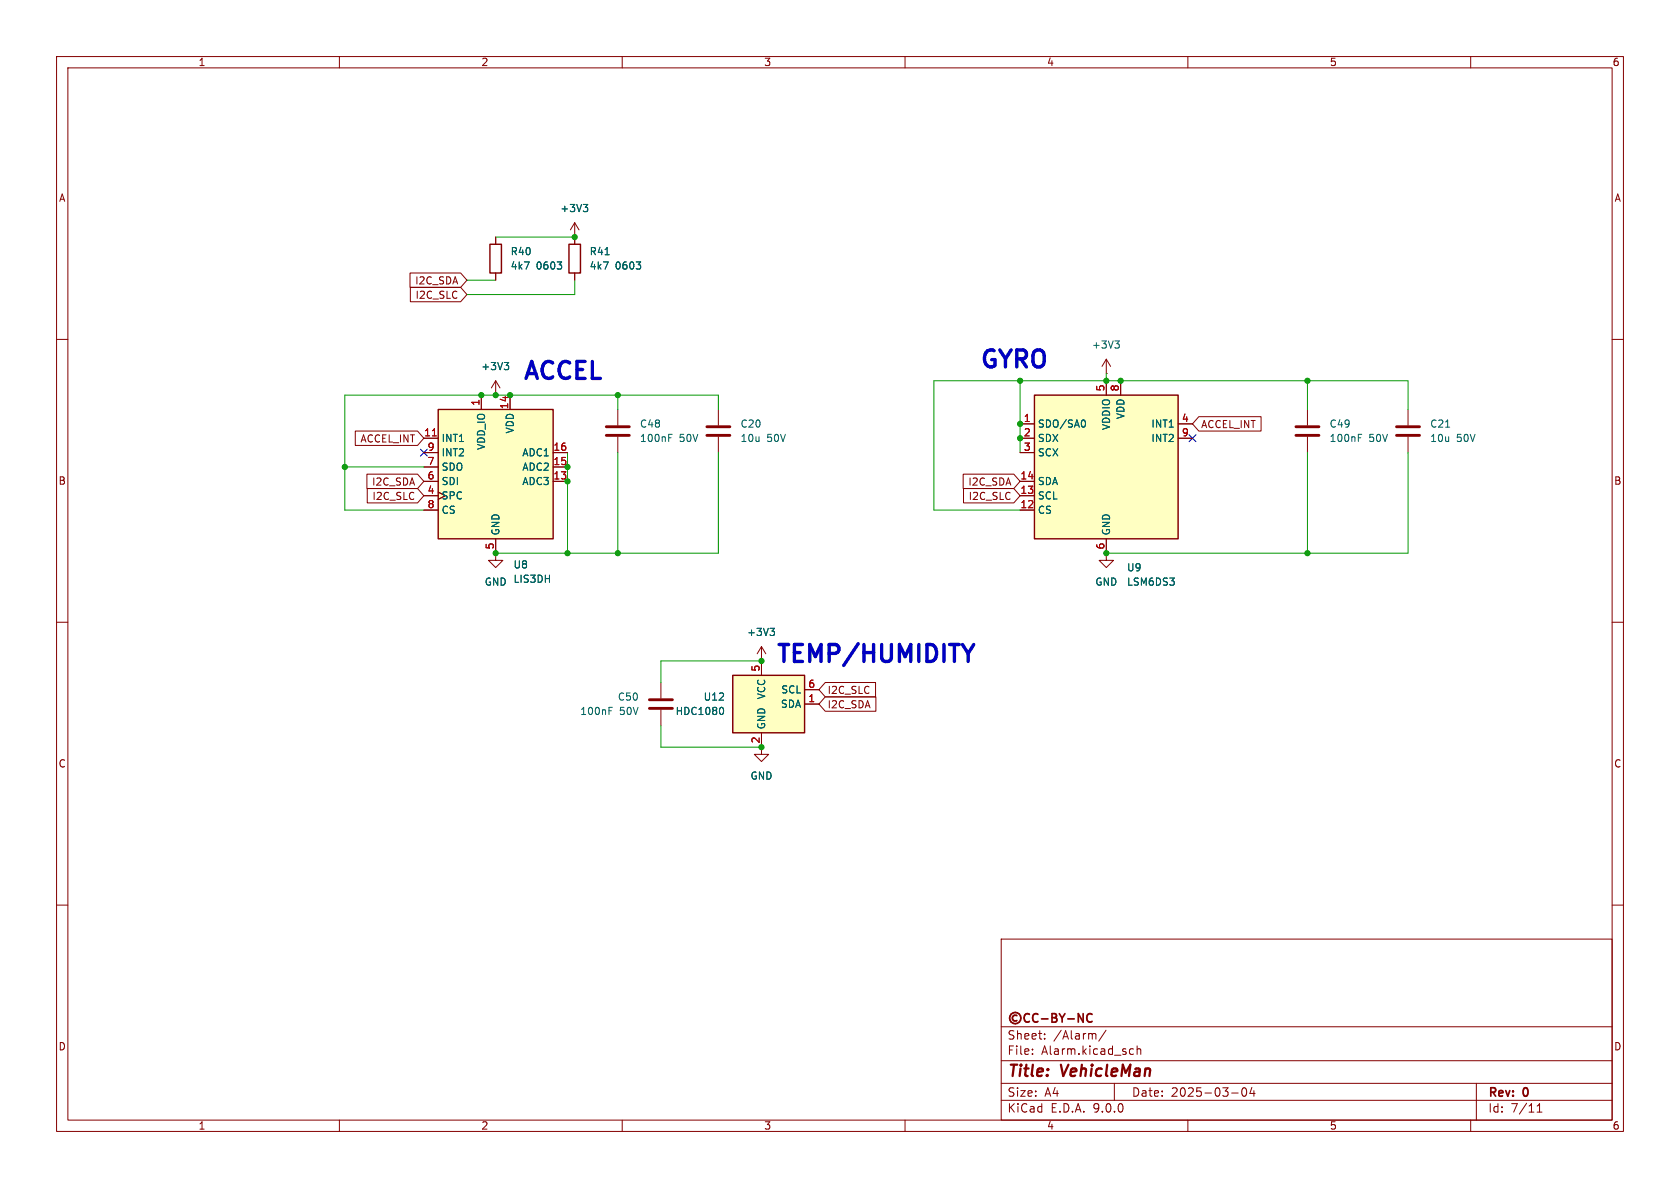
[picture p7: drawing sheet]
<svg xmlns="http://www.w3.org/2000/svg" width="297mm" height="210mm" viewBox="0 0 297 210" stroke-linecap="round" stroke-linejoin="round" font-family="sans-serif">
<g fill="none" stroke="#840000" stroke-width=".18">
<path d="M10 10h277v190h-277zM12 12h273v186h-273zM60 10v2M110 10v2M160 10v2M210 10v2M260 10v2M87.6 41.9v1.3M87.6 48.3v1.2M101.6 41.9v1.3M101.6 48.3v1.2M10 60h2"/>
<path d="M87.6 69.9h.1M87.6 67.3l-.7 1.3M87.6 67.3l.8 1.3M87.6 67.3v2.6M195.6 66h.1M195.6 63.5l-.8 1.3M195.6 63.5l.7 1.3M195.6 63.5v2.5M231.1 72.4v2.8M231.1 77.2v2.8M285 60h2M195.6 97.8v1.3h1.2l-1.2 1.2-1.3-1.2h1.3"/>
<path d="M195.6 97.8h.1M10 110h2M285 110h2M10 160h2M177 166h108v32h-108zM285 160h2M60 198v2M110 198v2M160 198v2M177 194.5h108M177 191.5h108M177 187.5h108"/>
<path d="M177 181.5h108M182.5 186.3v.1M182.5 185.5v.1M184.7 183.6v.1M184.7 182.8v.1M193.5 182.7l.2 .2v.8M195.5 182.1l-1.3 2M197 191.5v3M200 185.4l.4 .1M200.4 186.3l-.4 .1M201 185.5l.2-.1 .4 .1 .1 .9M201 184.9v1.5"/>
<path d="M210 198v2M217.7 193.2h1.2M219.7 192.4l.2-.1a.81 .81 0 0 1 .6 .6 .81 .81 0 0 1-.3 .8l-.2 .1a.81 .81 0 0 1-.3-1.4zM221.3 192.2l-.3 1.1h.9M221.7 192.8v1M260 198v2M261 191.5v6.5M271.7 196.6h.9M271.7 195.5l.5-.4v1.5"/>
</g>
<g fill="none" stroke="#840000" stroke-width=".3">
<path d="M179.8 179.5a.52 .52 0 0 0-.8 .5 .52 .52 0 0 0 .8 .4M182 179.3a.6 .6 0 0 0-.8 0 .6 .6 0 0 0-.1 .7 .56 .56 0 0 0 .2 .6 .56 .56 0 0 0 .7-.1M183.5 179.3a.6 .6 0 0 0-.8 0 .6 .6 0 0 0-.1 .7 .56 .56 0 0 0 .2 .6 .56 .56 0 0 0 .7-.1M186 179.2h.5l.2 .1 .1 .3-.3 .3a.4 .4 0 0 1 .4 .4 .4 .4 0 0 1-.3 .4h-.6zM186 179.9h.5M187.3 179.2l.5 .8M187.8 180v.7M188.3 179.2l-.5 .8M191.5 179.2v1.5l-.9-1.5v1.5M193.1 179.3a.6 .6 0 0 0-.8 0 .6 .6 0 0 0-.2 .7 .56 .56 0 0 0 .3 .6 .56 .56 0 0 0 .7-.1M184.1 180.1h1.2M188.8 180.1h1.1"/>
<circle cx="179.5" cy="180" r="1"/>
</g>
<path d="M98.5 46.3h.8l-.4 .5M99.2 46.9v.5M107 45h.7M112.5 46.3h.8l-.5 .5M113.2 46.9v.5M89.1 64.1h.8l-.4 .5M89.7 64.6l.2 .2v.3l-.2 .2M197.1 60.3h.8l-.4 .5M197.6 60.8l.3 .2v.3l-.3 .2M240.1 77.4h.5M240.1 76.8h.6" fill="none" stroke="#006464" stroke-width=".18"/>
<path d="M86.6 43.2h2v5.1h-2zM100.6 43.2h2v5.1h-2z" fill="none" stroke="#840000" stroke-width=".25"/>
<path d="M229.1 75.4h4.1M229.1 77h4.1" fill="none" stroke="#840000" stroke-width=".51"/>
<path d="M182.9 69.9h25.4v25.4h-25.4z" fill="#ffffc2"/>
<path d="M182.9 69.9h25.4v25.4h-25.4z" fill="none" stroke="#840000" stroke-width=".25"/>
<g fill="none" stroke="#840000" stroke-width=".18">
<path d="M101.6 39.4l-.8 1.2M101.6 39.4l.8 1.2M101.6 39.4v2.5M101.6 41.9h.1M180.3 74.9h2.6M180.3 77.5h2.6M195.6 67.3v2.6M198.1 67.3v2.6M208.3 74.9h2.5M208.3 77.5h2.5M248.9 72.4v2.8M248.9 77.2v2.8"/>
<path d="M180.3 80h2.6M180.3 85.1h2.6M180.3 87.6h2.6M180.3 90.2h2.6M195.6 95.3v2.5"/>
</g>
<path d="M103.1 36.1h.8l-.4 .5M103.7 36.6l.2 .3v.3l-.2 .2M191.6 74.2a.79 .79 0 0 1 0 1.3M255.6 75.5h.7" fill="none" stroke="#006464" stroke-width=".18"/>
<path d="M246.9 75.4h4.1M246.9 77h4.1" fill="none" stroke="#840000" stroke-width=".51"/>
<path d="M77.5 72.4h20.3v22.9h-20.3z" fill="#ffffc2"/>
<path d="M77.5 72.4h20.3v22.9h-20.3z" fill="none" stroke="#840000" stroke-width=".25"/>
<g fill="none" stroke="#840000" stroke-width=".18">
<path d="M74.9 77.5h2.6M85.1 69.9v2.5M90.2 69.9v2.5M109.2 72.4v2.8M109.2 77.2v2.8M127 72.4v2.8M127 77.2v2.8M74.9 80h2.6M74.9 82.6h2.6M74.9 85.1h2.6M74.9 87.6h2.6M74.9 90.2h2.6"/>
<path d="M87.6 97.8v1.3h1.3l-1.3 1.2-1.2-1.2h1.2M87.6 97.8h.1M87.6 95.3v2.5M97.8 80h2.5M97.8 82.6h2.5M97.8 85.1h2.5M134.6 116.8h.1M134.6 114.3l-.7 1.3M134.6 114.3l.8 1.3M134.6 114.3v2.5M116.8 120.7v2.7M116.8 125.5v2.8"/>
</g>
<path d="M76.4 77.1h.8" fill="none" stroke="#a90000" stroke-width=".18"/>
<path d="M107.2 75.4h4.1M107.2 77h4.1M125 75.4h4M125 77h4M114.8 123.7h4.1M114.8 125.2h4.1" fill="none" stroke="#840000" stroke-width=".51"/>
<path d="M118.2 77.4h.4M118.2 76.8h.6M136.1 111.1h.8l-.4 .5M136.7 111.6l.2 .2v.3l-.2 .2M107.7 125.6h.4M107.7 125h.6" fill="none" stroke="#006464" stroke-width=".18"/>
<path d="M129.5 119.4h12.7v10.1h-12.7z" fill="#ffffc2"/>
<path d="M129.5 119.4h12.7v10.1h-12.7z" fill="none" stroke="#840000" stroke-width=".25"/>
<g fill="none" stroke="#840000" stroke-width=".18">
<path d="M72.5 48.3h8.9l1.1 1.2-1.1 1.3h-8.9zM72.5 50.8h8.9l1.1 1.3-1.1 1.2h-8.9zM87.6 41.9v1.3M87.6 48.3v1.2M101.6 41.9h.1M101.6 41.9v1.3M101.6 48.3v1.2M62.8 76.2h11l1.1 1.3-1.1 1.2h-11zM74.9 77.5h2.6M85.1 69.9v2.5M87.6 69.9h.1M90.2 69.9v2.5"/>
<path d="M180.3 74.9h2.6M180.3 77.5h2.6M195.6 67.3v2.6M198.1 67.3v2.6M208.3 74.9h2.5M208.3 77.5h2.5M211.9 73.7h11v2.5h-11l-1.1-1.3zM64.9 83.8h8.9l1.1 1.3-1.1 1.3h-8.9zM64.9 86.4h8.9l1.1 1.2-1.1 1.3h-8.9zM74.9 80h2.6M74.9 85.1h2.6M74.9 87.6h2.6"/>
<path d="M74.9 90.2h2.6M74.9 82.6h2.6M87.6 97.8h.1M87.6 95.3v2.5M97.8 80h2.5M97.8 85.1h2.5M97.8 82.6h2.5M170.3 83.8h8.9l1.1 1.3-1.1 1.3h-8.9zM170.3 86.4h8.9l1.1 1.2-1.1 1.3h-8.9zM180.3 80h2.6M180.3 85.1h2.6M180.3 87.6h2.6"/>
<path d="M180.3 90.2h2.6M195.6 97.8h.1M195.6 95.3v2.5M134.6 116.8h.1M134.6 116.8v2.6M134.6 129.5v3.9h1.3l-1.3 1.2-1.3-1.2h1.3M142.2 121.9h2.6M142.2 124.5h2.6M145.9 123.2h8.9v2.5h-8.9l-1.1-1.2zM145.9 120.6h8.9v2.6h-8.9l-1.1-1.3z"/>
</g>
<g fill="none" stroke="#006464" stroke-width=".18">
<path d="M103.1 36.1h.8l-.4 .5M103.7 36.6l.2 .3v.3l-.2 .2M98.5 46.3h.8l-.4 .5M99.2 46.9v.5M107 45h.7M112.5 46.3h.8l-.5 .5M113.2 46.9v.5M89.1 64.1h.8l-.4 .5M89.7 64.6l.2 .2v.3l-.2 .2M191.6 74.2a.79 .79 0 0 1 0 1.3M136.1 111.1h.8l-.4 .5M136.7 111.6l.2 .2v.3l-.2 .2"/>
<path d="M127.6 125a.79 .79 0 0 1 0 1.3"/>
</g>
<g fill="none" stroke="#009600" stroke-width=".18">
<path d="M82.5 49.5h5.1M87.6 41.9h14M101.6 49.5v2.6h-19.1M109.2 69.9v2.5M127 72.4v-2.5h-66v20.3h13.9M180.3 67.3v12.7M195.6 66v1.3M231.1 67.3v5.1M248.9 72.4v-5.1h-83.8v22.9h15.2M61 82.6h13.9M100.3 80v17.8M109.2 80v17.8"/>
<path d="M127 80v17.8h-39.4M231.1 80v17.8M248.9 80v17.8h-53.3M134.6 116.8h-17.8v3.9M116.8 128.3v3.8h17.8"/>
</g>
<path d="M74.3 79.4l1.2 1.2M75.5 79.4l-1.2 1.2M210.2 76.9l1.2 1.2M211.4 76.9l-1.2 1.2" fill="none" stroke="#000084" stroke-width=".18"/>
<path d="M172.2 113.9l-1 1.6" fill="none" stroke="#0000c2" stroke-width=".6"/>
<path d="M76.4 77.1h.8" fill="none" stroke="#a90000" stroke-width=".18"/>
<g fill="#009600" stroke="#009600" stroke-width=".18">
<circle cx="180.3" cy="77.5" r=".46"/>
<circle cx="180.3" cy="74.9" r=".46"/>
<circle cx="195.6" cy="67.3" r=".46"/>
<circle cx="180.3" cy="67.3" r=".46"/>
<circle cx="195.6" cy="97.8" r=".46"/>
<circle cx="198.1" cy="67.3" r=".46"/>
<circle cx="231.1" cy="97.8" r=".46"/>
<circle cx="231.1" cy="67.3" r=".46"/>
<circle cx="61" cy="82.6" r=".46"/>
<circle cx="101.6" cy="41.9" r=".46"/>
<circle cx="85.1" cy="69.9" r=".46"/>
<circle cx="90.2" cy="69.9" r=".46"/>
<circle cx="87.6" cy="69.9" r=".46"/>
<circle cx="100.3" cy="97.8" r=".46"/>
<circle cx="109.2" cy="97.8" r=".46"/>
<circle cx="87.6" cy="97.8" r=".46"/>
<circle cx="109.2" cy="69.9" r=".46"/>
<circle cx="100.3" cy="82.6" r=".46"/>
<circle cx="100.3" cy="85.1" r=".46"/>
<circle cx="134.6" cy="132.1" r=".46"/>
<circle cx="134.6" cy="116.8" r=".46"/>
</g>
<g font-size="4.2" fill="#0000c2">
<text x="172.9" y="65.9">GYRO</text>
<text x="92.1" y="67.9">ACCEL</text>
<text x="136.8" y="118">TEMP/HUMIDITY</text>
</g>
<g font-size="2.8" fill="#840000">
<text x="178" y="190.9">Title:</text>
<text x="187.7" y="190.9">VehicleMan</text>
</g>
<g font-size="2.1" fill="#840000">
<text x="178" y="184">Sheet:</text>
<text x="186.2" y="184">/Alarm/</text>
<text x="178" y="186.7">File:</text>
<text x="184.1" y="186.7">Alarm.kicad_sch</text>
<text x="178" y="196.9">KiCad</text>
<text x="178" y="194.1">Size:</text>
<text x="184.7" y="194.1">A4</text>
<text x="185.7" y="196.9">E.D.A.</text>
<text x="193.3" y="196.9">9.0.0</text>
<text x="200" y="194.1">Date:</text>
<text x="207" y="194.1">2025-03-04</text>
<text x="263" y="194.3">Rev:</text>
<text x="263" y="196.9">Id:</text>
<text x="267.1" y="196.9">7/11</text>
<text x="269.4" y="194.3">0</text>
</g>
<g font-size="1.8" fill="#840000">
<text x="35" y="11.9">1</text>
<text x="85" y="11.9">2</text>
<text x="135" y="11.9">3</text>
<text x="185" y="11.9">4</text>
<text x="235" y="11.9">5</text>
<text x="285" y="11.9">6</text>
<text x="10.3" y="35.9">A</text>
<text x="285.3" y="35.9">A</text>
<text x="73.3" y="50.5">I2C_SDA</text>
<text x="73.4" y="53">I2C_SLC</text>
<text x="212.2" y="75.9">ACCEL_INT</text>
<text x="63.6" y="78.4">ACCEL_INT</text>
<text x="10.3" y="85.9">B</text>
<text x="65.7" y="86">I2C_SDA</text>
<text x="65.7" y="88.6">I2C_SLC</text>
<text x="171.1" y="86">I2C_SDA</text>
<text x="171.1" y="88.6">I2C_SLC</text>
<text x="285.3" y="85.9">B</text>
<text x="146.2" y="125.4">I2C_SDA</text>
<text x="146.2" y="122.9">I2C_SLC</text>
<text x="134.4" y="131.5" transform="rotate(-90 134.4 131.5)">2</text>
<text x="10.3" y="135.9">C</text>
<text x="285.3" y="135.9">C</text>
<text x="10.3" y="185.9">D</text>
<text x="285.3" y="185.9">D</text>
<text x="35" y="199.9">1</text>
<text x="85" y="199.9">2</text>
<text x="135" y="199.9">3</text>
<text x="185" y="199.9">4</text>
<text x="235" y="199.9">5</text>
<text x="285" y="199.9">6</text>
</g>
<g font-size="1.8" fill="#006464">
<text x="99" y="37.7">+3V3</text>
<text x="90.2" y="47.9">4k7</text>
<text x="90.2" y="45.3">R40</text>
<text x="94.8" y="47.9">0603</text>
<text x="104.1" y="47.9">4k7</text>
<text x="104.1" y="45.3">R41</text>
<text x="108.8" y="47.9">0603</text>
<text x="85" y="65.6">+3V3</text>
<text x="192.9" y="61.8">+3V3</text>
<text x="91" y="76.7" transform="rotate(-90 91 76.7)">VDD</text>
<text x="113" y="75.8">C48</text>
<text x="130.8" y="75.8">C20</text>
<text x="183.4" y="75.8">SDO/SA0</text>
<text x="196.4" y="76.1" transform="rotate(-90 196.4 76.1)">VDDIO</text>
<text x="199" y="74.2" transform="rotate(-90 199 74.2)">VDD</text>
<text x="203.5" y="75.8">INT1</text>
<text x="235" y="75.8">C49</text>
<text x="252.7" y="75.8">C21</text>
<text x="78" y="78.3">INT1</text>
<text x="78" y="80.9">INT2</text>
<text x="78" y="83.4">SDO</text>
<text x="86" y="79.6" transform="rotate(-90 86 79.6)">VDD_IO</text>
<text x="92.2" y="80.9">ADC1</text>
<text x="92.2" y="83.4">ADC2</text>
<text x="113" y="78.3">100nF</text>
<text x="120.1" y="78.3">50V</text>
<text x="130.8" y="78.3">10u</text>
<text x="135.6" y="78.3">50V</text>
<text x="183.4" y="78.3">SDX</text>
<text x="183.4" y="80.9">SCX</text>
<text x="203.5" y="78.3">INT2</text>
<text x="235" y="78.3">100nF</text>
<text x="242" y="78.3">50V</text>
<text x="252.7" y="78.3">10u</text>
<text x="257.5" y="78.3">50V</text>
<text x="78" y="86">SDI</text>
<text x="78" y="88.5">SPC</text>
<text x="92.2" y="86">ADC3</text>
<text x="183.4" y="86">SDA</text>
<text x="183.4" y="88.5">SCL</text>
<text x="78" y="91">CS</text>
<text x="88.5" y="94.7" transform="rotate(-90 88.5 94.7)">GND</text>
<text x="183.4" y="91">CS</text>
<text x="196.4" y="94.7" transform="rotate(-90 196.4 94.7)">GND</text>
<text x="90.7" y="100.7">U8</text>
<text x="199.1" y="101.2">U9</text>
<text x="85.6" y="103.7">GND</text>
<text x="90.7" y="103.2">LIS3DH</text>
<text x="193.5" y="103.7">GND</text>
<text x="199.1" y="103.7">LSM6DS3</text>
<text x="132" y="112.6">+3V3</text>
<text x="109.1" y="124.1">C50</text>
<text x="124.3" y="124.1">U12</text>
<text x="135.5" y="123.7" transform="rotate(-90 135.5 123.7)">VCC</text>
<text x="138" y="125.3">SDA</text>
<text x="138" y="122.8">SCL</text>
<text x="102.5" y="126.6">100nF</text>
<text x="109.5" y="126.6">50V</text>
<text x="119.3" y="126.6">HDC1080</text>
<text x="135.5" y="129" transform="rotate(-90 135.5 129)">GND</text>
<text x="132.6" y="138">GND</text>
</g>
<g font-size="1.8" fill="#a90000">
<text x="84.8" y="71.8" transform="rotate(-90 84.8 71.8)">1</text>
<text x="195.3" y="69.3" transform="rotate(-90 195.3 69.3)">5</text>
<text x="197.9" y="69.3" transform="rotate(-90 197.9 69.3)">8</text>
<text x="74.9" y="77.2">11</text>
<text x="89.9" y="72.4" transform="rotate(-90 89.9 72.4)">14</text>
<text x="180.9" y="74.7">1</text>
<text x="180.9" y="77.2">2</text>
<text x="208.8" y="74.7">4</text>
<text x="208.8" y="77.2">9</text>
<text x="75.5" y="79.8">9</text>
<text x="75.5" y="82.3">7</text>
<text x="97.7" y="79.8">16</text>
<text x="97.7" y="82.3">15</text>
<text x="180.9" y="79.8">3</text>
<text x="75.5" y="84.8">6</text>
<text x="75.5" y="87.4">4</text>
<text x="75.5" y="89.9">8</text>
<text x="97.7" y="84.8">13</text>
<text x="180.3" y="84.8">14</text>
<text x="180.3" y="87.4">13</text>
<text x="180.3" y="89.9">12</text>
<text x="87.4" y="97.2" transform="rotate(-90 87.4 97.2)">5</text>
<text x="195.3" y="97.2" transform="rotate(-90 195.3 97.2)">6</text>
<text x="134.4" y="118.8" transform="rotate(-90 134.4 118.8)">5</text>
<text x="142.8" y="121.7">6</text>
<text x="142.8" y="124.2">1</text>
</g>
</svg>
